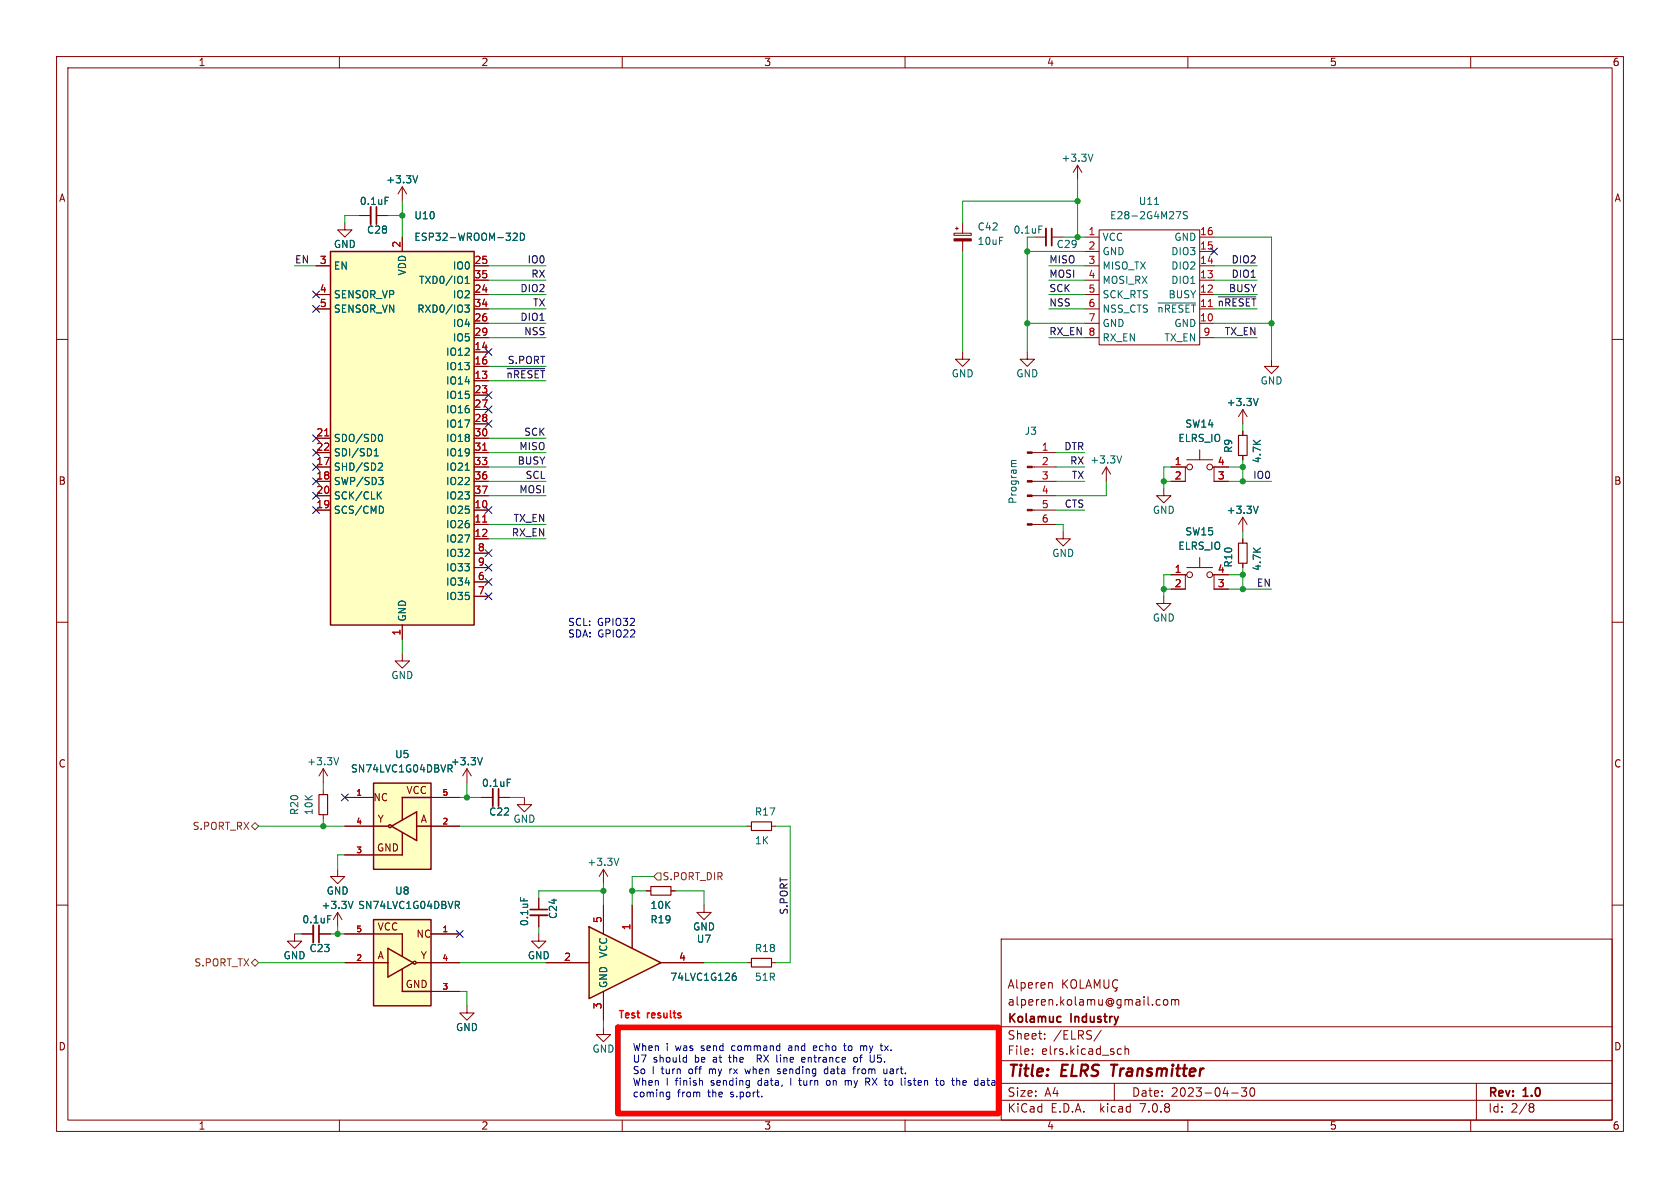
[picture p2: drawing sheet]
<svg xmlns="http://www.w3.org/2000/svg" width="297mm" height="210mm" viewBox="0 0 297 210" stroke-linecap="round" stroke-linejoin="round" font-family="sans-serif">
<g fill="none" stroke="#840000" stroke-width=".18">
<path d="M10 10h277v190h-277zM12 12h273v186h-273zM60 10v2M110 10v2M160 10v2M210 10v2M260 10v2M170.2 39.4v1.8M190.5 29.2l-.8 1.3M190.5 29.2v2.6M190.5 29.2l.8 1.3M10 60h2"/>
<path d="M55.9 52.1h2.5M55.9 47h2.5M55.9 54.6h2.5M71.1 41.9v2.6M83.8 52.1h2.6M83.8 47h2.6M83.8 57.2h2.6M83.8 59.7h2.6M83.8 54.6h2.6M83.8 49.5h2.6M168.7 41.2h3v.4h-3zM168.9 40.4h.5"/>
<path d="M169.2 40.1v.5M170.2 42.6v1.9M182.9 41.9h2M185.9 41.9h2.1M285 60h2M55.9 77.5h2.5M83.8 67.3h2.6M83.8 62.2h2.6M83.8 64.8h2.6M83.8 77.5h2.6M83.8 69.9h2.6M83.8 72.4h2.6"/>
<path d="M83.8 74.9h2.6M170.2 62.2v1.3h-1.3l1.3 1.3 1.2-1.3h-1.2M181.6 62.2v1.3h-1.3l1.3 1.3 1.3-1.3h-1.3M219.7 72.4v2.5M219.7 76.2v.8M219.7 72.4l-.8 1.3M219.7 72.4l.8 1.3M224.8 63.5v1.3h-1.3l1.3 1.2 1.3-1.2h-1.3M55.9 90.2h2.5M55.9 82.6h2.5M55.9 85.1h2.5M55.9 87.6h2.5"/>
<path d="M55.9 80h2.5M83.8 90.2h2.6M83.8 92.7h2.6M83.8 95.3h2.6M83.8 82.6h2.6M83.8 85.1h2.6M83.8 87.6h2.6M83.8 80h2.6M83.8 97.8h2.6M182.5 90.2h4.2M182.5 92.7h4.2M182.5 82.6h4.2"/>
<path d="M182.5 85.1h4.2M182.5 87.6h4.2M182.5 80h4.2M188 94v1.3h-1.3l1.3 1.2 1.2-1.2h-1.2M195.6 82.6l-.8 1.2M195.6 82.6v2.5M195.6 82.6l.7 1.2M205.7 86.4v1.2h-1.2l1.2 1.3 1.3-1.3h-1.3M212.1 98.6v1.7M219.7 80.5v.8M219.7 91.4v2.6M219.7 95.3v.7"/>
<path d="M219.7 99.6v.7M219.7 91.4l-.8 1.3M219.7 91.4l.8 1.3M10 110h2M71.1 115.6v1.2h1.3l-1.3 1.3-1.3-1.3h1.3M71.1 110.5v2.5M83.8 102.9h2.6M83.8 105.4h2.6M83.8 100.3h2.6M205.7 105.4v1.3h-1.2l1.2 1.3 1.3-1.3h-1.3M207 101.6h2.5M209.8 101.6h-.3v2.5h-2.5"/>
<path d="M209.8 100.3h4.6M214.4 101.6h.2v2.5h2.6M214.6 101.6h2.6M285 110h2M57.1 135.9l-.7 1.3M57.1 135.9v2.5M57.1 139.7v.8M57.1 135.9l.8 1.3M82.5 135.9l-.7 1.3M82.5 135.9v2.5M82.5 135.9l.8 1.3M10 160h2"/>
<path d="M57.1 144v.8M59.7 153.7v1.2h1.3l-1.3 1.3-1.3-1.3h1.3M61 141h5M61 146.1h5M61 151.1h5M76.2 141h5.1M76.2 146.1h5.1M85.1 141h2M88.1 141h2.1M92.7 141v1.2h1.3l-1.3 1.3-1.3-1.3h1.3M95.2 158.8v2M106.7 153.7l-.8 1.2"/>
<path d="M106.7 153.7v2.5M106.7 153.7l.7 1.2M114.3 157.5h.8M118.6 157.5h.8M132.1 146.1h.7M136.4 146.1h.8M285 160h2M59.7 161.3l-.8 1.3M59.7 161.3v2.5M59.7 161.3l.8 1.3M61 165.1h5M61 170.2h5"/>
<path d="M76.2 165.1h5.1M76.2 170.2h5.1M76.2 175.3h5.1M82.5 177.8v1.3h1.3l-1.3 1.2-1.2-1.2h1.2M95.2 165.1v1.3h1.3l-1.3 1.2-1.2-1.2h1.2M95.2 161.8v2M124.5 160v1.3h1.2l-1.2 1.3-1.3-1.3h1.3M132.1 170.2h.7M136.4 170.2h.8M177 166h108v32h-108zM185.6 173.7l.4 .1v.1v.8M187.9 173.2v1.5"/>
<path d="M188.1 173.8l.6 .9M188.7 173.2l-.8 .9M189.4 173.4a.5 .5 0 0 1 .6-.2 .5 .5 0 0 1 .3 .5v.5a.5 .5 0 0 1-.5 .5 .5 .5 0 0 1-.5-.5zM191 173.2v1.5h.7M192 174.7l.5-1.5 .5 1.5M192.1 174.3h.7M193.5 174.7v-1.5l.5 1.1 .5-1.1v1.5M195.2 173.2v1.2l.3 .3 .4-.1 .1-.2v-1.2M197.2 174.8l.3 .2-.1 .1-.4 .1M197.6 173.3a.6 .6 0 0 0-.7 0 .6 .6 0 0 0-.2 .8 .56 .56 0 0 0 .3 .5 .56 .56 0 0 0 .6 0M204.5 177.6l.2 .1 .4-.1M205.1 176.8l-.4-.1-.2 .1"/>
<path d="M205.7 176.8l.3-.1 .4 .1 .1 .6-.2 .2-.3 .1-.3-.1zM207.1 176.8l.4-.1 .2 .2M207.1 176.7v1M207.7 176.9l.3-.2 .3 .1 .1 .9M207.7 176.9v.8M60 198v2M106.7 181.6v1.3h1.2l-1.2 1.3-1.3-1.3h1.3M110 198v2M160 198v2M177 194.5h108M177 191.5h108M177 187.5h108"/>
<path d="M177 181.5h108M182.5 186.3v.1M182.5 185.5v.1M184.7 183.6v.1M184.7 182.8v.1M194.7 182.1l-1.3 2M197 191.5v3M197.8 185.4l.4 .1M198.2 186.3l-.4 .1M198.9 185.5l.2-.1 .4 .1v.9M198.9 184.9v1.5M210 198v2"/>
<path d="M217.7 193.2h1.2M219.5 192.3h.9l-.5 .6 .4 .1v.7l-.2 .1h-.4l-.2-.1M221.2 192.4l.1-.1a.81 .81 0 0 1 .6 .6 .81 .81 0 0 1-.3 .8l-.1 .1a.81 .81 0 0 1-.6-.6 .81 .81 0 0 1 .3-.8zM260 198v2M261 191.5v6.5M270.6 195.1h.3l.3 .3-.3 .3M270.6 195.7h.3M270.9 195.7l.2 .2 .1 .4-.3 .3h-.3"/>
<circle cx="210.3" cy="101.6" r=".51"/>
<circle cx="213.9" cy="101.6" r=".51"/>
</g>
<path d="M196.4 188.2h1.2M197 188.2l-.3 2" fill="none" stroke="#840000" stroke-width=".4"/>
<path d="M185.9 40.4v3M88.1 139.4v3.1M93.7 160.8h3.1M187.4 179.7l.2 .1M187.6 180.6l-.2 .1" fill="none" stroke="#840000" stroke-width=".3"/>
<path d="M109.2 181.6h67.3v15.3h-67.3z" fill="#fff" stroke="#fff" stroke-width=".18"/>
<g fill="#ffffc2" stroke="#ffffc2" stroke-width=".18">
<path d="M66 138.4h10.2v15.3h-10.2z"/>
<path d="M58.4 44.5h25.4v66h-25.4z"/>
<path d="M66 162.6h10.2v15.2h-10.2z"/>
</g>
<g fill="none" stroke="#840000" stroke-width=".25">
<path d="M58.4 44.5h25.4v66h-25.4zM66 138.4h10.2v15.3h-10.2zM66 146.1h2.6M69.2 146.1l4.5-2.6v5.1zM71.1 147.2v3.9h-5.1M73.7 146.1h2.5M76.2 141h-5.1v3.9M66 162.6h10.2v15.2h-10.2zM66 165.1h5.1v3.9M66 170.2h2.6M68.6 167.6l4.4 2.6-4.4 2.5zM71.1 171.3v4h5.1"/>
<path d="M73.7 170.2h2.5"/>
<circle cx="68.9" cy="146" r=".25"/>
<circle cx="73.3" cy="170.2" r=".25"/>
</g>
<g fill="none" stroke="#006464" stroke-width=".18">
<path d="M183.7 39.9h.6M193.2 27.2l-.4 1.3M82.2 53.9h.8l-.5 .5 .4 .1v.6l-.2 .1-.5-.1M82.2 50.1h.8M82.2 49.2l.4-.4v1.3M90.7 41.3l.5-.1 .3 .4-.8 .9h.8M92 41.2a.64 .64 0 0 1 .7 .7 .64 .64 0 0 1-.7 .6zM66.2 79.7l.3-.4v1.3M67.2 76.8a.68 .68 0 0 1 .4 .6 .68 .68 0 0 1-.4 .6M222.4 70.4l-.4 1.3M66.2 80.6h.7M66.9 87.5l.5 .7"/>
<path d="M67 84.4h.7l-.4 .5 .4 .1v.4l-.2 .3h-.4M67.1 81.9h.4l.1 .3-.8 .9h.8M67.4 86.9l-.7 .8M67.6 89.5l.2 .5-.2 .7M82.2 83.1h.8M179.6 81.4l-.7 .1-.1 .3 .2 .1M198.3 80.6l-.4 1.3M222.4 89.5l-.4 1.2M59.9 133.9l-.5 1.3M79.5 135.9l.4 .6M85.3 133.9l-.5 1.3M89.7 137.7h.6"/>
<path d="M62.4 159.3l-.4 1.3M80.5 159.3h.5l.2 .3-.1 .3-.6 .1M80.8 160l.4 .6M92 158.6v.6M109.4 151.7l-.4 1.3"/>
</g>
<path d="M218.9 77h1.6v3.5h-1.6zM218.9 96h1.6v3.6h-1.6zM56.4 140.5h1.5v3.5h-1.5zM115.1 156.7h3.5v1.5h-3.5zM132.8 145.3h3.6v1.5h-3.6zM132.8 169.4h3.6v1.5h-3.6z" fill="none" stroke="#840000" stroke-width=".2"/>
<path d="M57.4 77.1h.7M85.3 79.6h.8M85.3 92.3h.8" fill="none" stroke="#a90000" stroke-width=".18"/>
<g fill="#840000" stroke="#840000" stroke-width=".18">
<path d="M181.6 92.6h.9v.2h-.9z"/>
<path d="M181.6 90h.9v.3h-.9z"/>
<path d="M181.6 87.5h.9v.3h-.9z"/>
<path d="M181.6 85h.9v.2h-.9z"/>
<path d="M181.6 82.4h.9v.3h-.9z"/>
<path d="M181.6 79.9h.9v.2h-.9z"/>
<path d="M168.7 42.2h3v.4h-3z"/>
</g>
<path d="M184.9 40.4v3M87.1 139.4v3.1M93.7 161.8h3.1" fill="none" stroke="#840000" stroke-width=".33"/>
<path d="M104.1 163.8l12.7 6.4-12.7 6.3z" fill="#ffffc2"/>
<path d="M104.1 163.8l12.7 6.4-12.7 6.3z" fill="none" stroke="#840000" stroke-width=".25"/>
<g fill="none" stroke="#840000" stroke-width=".18">
<path d="M61 39.4v1.2h1.2l-1.2 1.3-1.3-1.3h1.3M63.5 38.1h2M66.5 38.1h2.1M71.1 33l-.7 1.3M71.1 33v2.6M71.1 33l.8 1.3M55.9 52.1h2.5M55.9 47h2.5M55.9 54.6h2.5M71.1 41.9v2.6M83.8 57.2h2.6M83.8 52.1h2.6"/>
<path d="M83.8 49.5h2.6M83.8 47h2.6M83.8 54.6h2.6M83.8 59.7h2.6M191.8 41.9h2.5M191.8 57.2h2.5M191.8 52.1h2.5M191.8 49.5h2.5M191.8 47h2.5M191.8 44.5h2.5M191.8 54.6h2.5M191.8 59.7h2.5"/>
<path d="M194.3 40.6h17.8v20.4h-17.8zM212.1 41.9h2.5M212.1 57.2h2.5M212.1 52.1h2.5M212.1 49.5h2.5M212.1 47h2.5M212.1 44.5h2.5M212.1 59.7h2.5M55.9 77.5h2.5M83.8 67.3h2.6M83.8 62.2h2.6M83.8 64.8h2.6"/>
<path d="M83.8 77.5h2.6M83.8 69.9h2.6M83.8 72.4h2.6M83.8 74.9h2.6M212.1 79.5v1.8M219.7 76.2v.8M55.9 82.6h2.5M55.9 85.1h2.5M55.9 90.2h2.5M55.9 87.6h2.5M55.9 80h2.5M83.8 82.6h2.6"/>
<path d="M83.8 85.1h2.6M83.8 90.2h2.6M83.8 92.7h2.6M83.8 95.3h2.6M83.8 87.6h2.6M83.8 80h2.6M83.8 97.8h2.6M207 82.6h2.5M209.8 82.6h-.3v2.5h-2.5M209.8 81.3h4.6M214.4 82.6h.2v2.5h2.6M214.6 82.6h2.6"/>
<path d="M219.7 80.5v.8M219.7 95.3v.7M219.7 99.6v.7M71.1 110.5v2.5M83.8 102.9h2.6M83.8 105.4h2.6M83.8 100.3h2.6M207 101.6h2.5M207 104.1h2.5M214.6 101.6h2.6M214.6 104.1h2.6M61 141h5"/>
<path d="M61 146.1h5M61 151.1h5M76.2 141h5.1M76.2 146.1h5.1M85.1 141h2M88.1 141h2.1M95.2 158.8v2M114.3 157.5h.8M118.6 157.5h.8M52.1 165.1v1.3h1.2l-1.2 1.2-1.3-1.2h1.3M53.3 165.1h2.1M56.4 165.1h2"/>
<path d="M61 170.2h5M61 165.1h5M76.2 170.2h5.1M76.2 165.1h5.1M76.2 175.3h5.1M95.2 161.8v2M96.5 170.2h7.6M106.7 160v5.1M106.7 175.3v5M111.8 160v7.6M116.8 170.2h7.7"/>
<circle cx="210.3" cy="82.6" r=".51"/>
<circle cx="213.9" cy="82.6" r=".51"/>
</g>
<g fill="none" stroke="#006464" stroke-width=".18">
<path d="M68.1 34.9h.6M73.8 31.1l-.4 1.2M204.1 36.1h.7M207.9 37.4h.9l-.6 1.3M209.9 37.5l-.5-.1-.2 .3 .1 .3 .6 .2v.4l-.2 .1-.5-.1M82.2 53.9h.8l-.5 .5 .4 .1v.6l-.2 .1-.5-.1M82.2 50.1h.8M82.2 49.2l.4-.4v1.3M90.7 41.3l.5-.1 .3 .4-.8 .9h.8M92 41.2a.64 .64 0 0 1 .7 .7 .64 .64 0 0 1-.7 .6zM204.7 53.6h6.7M66.2 79.7l.3-.4v1.3"/>
<path d="M67.2 76.8a.68 .68 0 0 1 .4 .6 .68 .68 0 0 1-.4 .6M222.4 70.4l-.4 1.3M66.2 80.6h.7M66.9 87.5l.5 .7M67 84.4h.7l-.4 .5 .4 .1v.4l-.2 .3h-.4M67.1 81.9h.4l.1 .3-.8 .9h.8M67.4 86.9l-.7 .8M67.6 89.5l.2 .5-.2 .7M82.2 83.1h.8M222.4 89.5l-.4 1.2M79.5 135.9l.4 .6M85.3 133.9l-.5 1.3"/>
<path d="M89.7 137.7h.6M62.4 159.3l-.4 1.3M80.5 159.3h.5l.2 .3-.1 .3-.6 .1M80.8 160l.4 .6M92 158.6v.6M57.9 161.9h.6M129.6 172.6l.3-.1 .3 .3-.1 .4h-.5M130.1 172l-.5 .2"/>
</g>
<path d="M65.5 36.6v3M55.4 163.6v3" fill="none" stroke="#840000" stroke-width=".33"/>
<path d="M66.5 36.6v3M56.4 163.6v3" fill="none" stroke="#840000" stroke-width=".3"/>
<path d="M44.4 146.1l.7-.7 .6 .7-.6 .6zM116.2 154.3h.6v1.3h-.6l-.6-.7zM44.4 170.2l.7-.7 .6 .7-.6 .6z" fill="none" stroke="#725600" stroke-width=".18"/>
<path d="M215.4 52.5h6.6M89.7 65.2h6.6" fill="none" stroke="#0f0f0f" stroke-width=".18"/>
<g fill="none" stroke="#0000c2" stroke-width=".18">
<path d="M117.9 193.8h.5M117.9 193.1h.5M118.4 193v1.1l-.1 .2h-.3M121 186.9l.4 .1M121.4 186.5v1.3M121.4 187.7l-.4 .1M124.1 191.1l.1 .8M129 189v.8M129.3 189l-.3 .2M131.7 189l.2 .8 .3-.6M133.9 186.5v1.3M133.9 187.2h.5"/>
<path d="M134.2 187.2l.4 .6M137.9 189h-.3l-.2 .2 .6 .4M138 189.6l-.2 .2-.4-.1M139.6 184.9h-.2M139.6 185.2l-.2 .2 .2 .3M139.8 190.6v1.3M141.2 191h.5M141.4 190.6v1.1l.3 .2M141.7 187.3l.6-.1v-.2l-.4-.1-.2 .2 .1 .6h.5M144.2 184.9h-.2l-.2 .2 .1 .6h.3M144.4 185.2l-.6 .1M146.3 189h-.3l-.3 .2 .1 .5h.5"/>
<path d="M146.3 188.5v1.3M146.6 191.1l-.3-.1-.2 .2 .1 .6h.4M149.1 184.9h.5M149.3 184.4v1.1l.3 .2M149.6 191l.4 .2M150 191.2v.7M150.1 191l-.1 .2M150.7 189h.5M151 187l.2-.1 .3 .1 .1 .5-.1 .2-.3 .1-.2-.2zM151.2 188.5l-.2 .1M151.7 189v.8M151.8 189l-.1 .2"/>
<path d="M152.3 184.9l.4 .2M152.7 185.1v.6M152.9 184.9l-.2 .2M153.3 191.2l.5 .7M153.5 190.6l.3 .2-.1 .3-.2 .1M154.6 186.5v1l-.2 .2M156.4 184.9l.6 .8M156.8 189.7l-.2 .1-.3-.1M156.8 189v.8M157 184.9l-.6 .8M157.4 189.4v.3M160.5 191.8l.4 .1"/>
<path d="M160.7 191l-.2 .2 .2 .2M165.4 191h.5M165.7 191.9h.2M166.3 191.1l.2-.1 .3 .1 .1 .5-.1 .2-.3 .1-.2-.2zM169.6 191.1l.1 .8M173.6 191l.4 .1v.8M174 191.8l-.4 .1M174 191.3l-.4 .1"/>
</g>
<path d="M109.2 181.6h67.3v15.3h-67.3z" fill="none" stroke="#f00" stroke-width="1"/>
<g fill="none" stroke="#009600" stroke-width=".18">
<path d="M63.5 38.1h-2.5v1.3M68.6 38.1h2.5M71.1 35.6v6.3M190.5 35.6h-20.3v3.8M190.5 31.8v10.1M52.1 47h3.8M86.4 57.2h10.1M86.4 54.6h10.1M86.4 49.5h10.1M86.4 47h10.1M86.4 52.1h10.1M86.4 59.7h10.1"/>
<path d="M170.2 44.5v17.7M181.6 57.2h10.2M181.6 41.9v20.3M181.6 44.5h10.2M185.4 54.6h6.4M185.4 49.5h6.4M185.4 47h6.4M185.4 52.1h6.4M185.4 59.7h6.4M188 41.9h3.8M214.6 57.2h10.2M214.6 54.6h7.6"/>
<path d="M214.6 49.5h7.6M214.6 47h7.6M214.6 52.1h7.6M214.6 41.9h10.2v21.6M214.6 59.7h7.6M86.4 77.5h10.1M86.4 67.3h10.1M86.4 64.8h10.1M219.7 74.9v1.3M86.4 85.1h10.1M86.4 80h10.1M86.4 92.7h10.1"/>
<path d="M86.4 82.6h10.1M86.4 95.3h10.1M86.4 87.6h10.1M186.7 85.1h5.1M186.7 80h5.1M186.7 92.7h1.3v1.3M186.7 90.2h5.1M186.7 82.6h5.1M195.6 85.1v2.5h-8.9M205.7 85.1h1.3M207 82.6h-1.3v3.8M217.2 85.1h7.6"/>
<path d="M217.2 82.6h2.5M219.7 81.3v3.8M219.7 94v1.3M71.1 113v2.6M205.7 104.1h1.3M207 101.6h-1.3v3.8M217.2 104.1h7.6M217.2 101.6h2.5M219.7 100.3v3.8M57.1 138.4v1.3M82.5 138.4v2.6M45.7 146.1h15.3"/>
<path d="M57.1 144.8v1.3M61 151.1h-1.3v2.6M81.3 141h3.8M81.3 146.1h50.8M90.2 141h2.5M106.7 157.5h-11.5v1.3M106.7 156.2v3.8M111.8 157.5h2.5M115.6 154.9h-3.8v5.1M119.4 157.5h5.1v2.5M137.2 146.1h2.5v24.1h-2.5M45.7 170.2h15.3"/>
<path d="M52.1 165.1h1.2M58.4 165.1h2.6M59.7 163.8v1.3M81.3 175.3h1.2v2.5M81.3 170.2h15.2M95.2 163.8v1.3M124.5 170.2h7.6M106.7 180.3v1.3"/>
</g>
<g fill="none" stroke="#000084" stroke-width=".18">
<path d="M55.3 54l1.2 1.2M55.3 51.5l1.2 1.2M56.5 54l-1.2 1.2M56.5 51.5l-1.2 1.2M214 43.8l1.2 1.3M215.2 43.8l-1.2 1.3M55.3 76.9l1.2 1.2M55.3 79.4l1.2 1.2M56.5 76.9l-1.2 1.2M56.5 79.4l-1.2 1.2M85.8 69.2l1.2 1.3M85.8 61.6l1.2 1.2"/>
<path d="M85.8 74.3l1.2 1.2M85.8 71.8l1.2 1.2M87 69.2l-1.2 1.3M87 61.6l-1.2 1.2M87 74.3l-1.2 1.2M87 71.8l-1.2 1.2M55.3 87l1.2 1.2M55.3 84.5l1.2 1.2M55.3 89.6l1.2 1.2M55.3 81.9l1.2 1.3M56.5 87l-1.2 1.2M56.5 84.5l-1.2 1.2"/>
<path d="M56.5 89.6l-1.2 1.2M56.5 81.9l-1.2 1.3M85.8 99.7l1.2 1.2M85.8 97.2l1.2 1.2M85.8 89.6l1.2 1.2M87 99.7l-1.2 1.2M87 97.2l-1.2 1.2M87 89.6l-1.2 1.2M85.8 104.8l1.2 1.2M85.8 102.3l1.2 1.2M87 104.8l-1.2 1.2M87 102.3l-1.2 1.2"/>
<path d="M60.4 140.4l1.2 1.2M61.6 140.4l-1.2 1.2M80.7 164.5l1.2 1.2M81.9 164.5l-1.2 1.2"/>
</g>
<path d="M57.4 77.1h.7M85.3 79.6h.8M85.3 92.3h.8" fill="none" stroke="#a90000" stroke-width=".18"/>
<g fill="#009600" stroke="#009600" stroke-width=".18">
<circle cx="82.5" cy="141" r=".46"/>
<circle cx="59.7" cy="165.1" r=".46"/>
<circle cx="57.1" cy="146.1" r=".46"/>
<circle cx="181.6" cy="44.5" r=".46"/>
<circle cx="181.6" cy="57.2" r=".46"/>
<circle cx="190.5" cy="35.6" r=".46"/>
<circle cx="190.5" cy="41.9" r=".46"/>
<circle cx="219.7" cy="85.1" r=".46"/>
<circle cx="219.7" cy="104.1" r=".46"/>
<circle cx="219.7" cy="101.6" r=".46"/>
<circle cx="224.8" cy="57.2" r=".46"/>
<circle cx="205.7" cy="104.1" r=".46"/>
<circle cx="219.7" cy="82.6" r=".46"/>
<circle cx="205.7" cy="85.1" r=".46"/>
<circle cx="106.7" cy="157.5" r=".46"/>
<circle cx="111.8" cy="157.5" r=".46"/>
<circle cx="71.1" cy="38.1" r=".46"/>
</g>
<g font-size="2.8" fill="#840000">
<text x="178" y="190.9">Title:</text>
<text x="187.7" y="190.9">ELRS</text>
<text x="197.3" y="190.9">Transmitter</text>
</g>
<g font-size="2.1" fill="#840000">
<text x="178" y="178">alperen.kolamu@gmail.com</text>
<text x="178" y="175">Alperen</text>
<text x="178" y="184">Sheet:</text>
<text x="178" y="181.2">Kolamuc</text>
<text x="186.2" y="184">/ELRS/</text>
<text x="189.4" y="181.2">Industry</text>
<text x="178" y="186.7">File:</text>
<text x="184.1" y="186.7">elrs.kicad_sch</text>
<text x="178" y="196.9">KiCad</text>
<text x="178" y="194.1">Size:</text>
<text x="184.7" y="194.1">A4</text>
<text x="185.7" y="196.9">E.D.A.</text>
<text x="194.6" y="196.9">kicad</text>
<text x="200" y="194.1">Date:</text>
<text x="201.8" y="196.9">7.0.8</text>
<text x="207" y="194.1">2023-04-30</text>
<text x="263" y="194.3">Rev:</text>
<text x="263" y="196.9">Id:</text>
<text x="267.1" y="196.9">2/8</text>
<text x="269.4" y="194.3">1.0</text>
</g>
<g font-size="1.8" fill="#840000">
<text x="35" y="11.9">1</text>
<text x="85" y="11.9">2</text>
<text x="135" y="11.9">3</text>
<text x="185" y="11.9">4</text>
<text x="235" y="11.9">5</text>
<text x="285" y="11.9">6</text>
<text x="10.3" y="35.9">A</text>
<text x="285.3" y="35.9">A</text>
<text x="10.3" y="85.9">B</text>
<text x="285.3" y="85.9">B</text>
<text x="10.3" y="135.9">C</text>
<text x="285.3" y="135.9">C</text>
<text x="65.9" y="141.8">NC</text>
<text x="71.7" y="140.6">VCC</text>
<text x="66.7" y="145.7">Y</text>
<text x="74.3" y="145.7">A</text>
<text x="66.5" y="150.7">GND</text>
<text x="66.7" y="164.7">VCC</text>
<text x="73.5" y="166">NC</text>
<text x="66.7" y="169.8">A</text>
<text x="74.3" y="169.8">Y</text>
<text x="71.6" y="174.9">GND</text>
<text x="10.3" y="185.9">D</text>
<text x="285.3" y="185.9">D</text>
<text x="35" y="199.9">1</text>
<text x="85" y="199.9">2</text>
<text x="135" y="199.9">3</text>
<text x="185" y="199.9">4</text>
<text x="235" y="199.9">5</text>
<text x="285" y="199.9">6</text>
</g>
<g font-size="1.8" fill="#006464">
<text x="187.6" y="28.8">+3.3V</text>
<text x="68.2" y="32.6">+3.3V</text>
<text x="63.5" y="36.4">0.1uF</text>
<text x="64.8" y="41.5">C28</text>
<text x="73.1" y="39">U10</text>
<text x="172.7" y="41">C42</text>
<text x="196.1" y="39">E28-2G4M27S</text>
<text x="201.2" y="36.4">U11</text>
<text x="58.9" y="44">GND</text>
<text x="58.9" y="47.9">EN</text>
<text x="73.1" y="42.8">ESP32-WROOM-32D</text>
<text x="80" y="47.9">IO0</text>
<text x="172.7" y="43.5">10uF</text>
<text x="186.7" y="44">C29</text>
<text x="194.8" y="42.8">VCC</text>
<text x="194.8" y="45.3">GND</text>
<text x="194.8" y="47.9">MISO_TX</text>
<text x="207" y="47.9">DIO2</text>
<text x="207" y="45.3">DIO3</text>
<text x="207.5" y="42.8">GND</text>
<text x="58.9" y="52.9">SENSOR_VP</text>
<text x="72" y="48.8" transform="rotate(-90 72 48.8)">VDD</text>
<text x="74" y="50.4">TXD0/IO1</text>
<text x="80" y="52.9">IO2</text>
<text x="194.8" y="50.4">MOSI_RX</text>
<text x="194.8" y="52.9">SCK_RTS</text>
<text x="206.5" y="52.9">BUSY</text>
<text x="207" y="50.4">DIO1</text>
<text x="58.9" y="55.5">SENSOR_VN</text>
<text x="73.7" y="55.5">RXD0/IO3</text>
<text x="80" y="58">IO4</text>
<text x="194.8" y="55.5">NSS_CTS</text>
<text x="194.8" y="58">GND</text>
<text x="207.5" y="58">GND</text>
<text x="78.8" y="63.1">IO12</text>
<text x="78.8" y="65.6">IO13</text>
<text x="80" y="60.6">IO5</text>
<text x="194.8" y="60.6">RX_EN</text>
<text x="205.8" y="60.6">TX_EN</text>
<text x="78.8" y="68.2">IO14</text>
<text x="78.8" y="70.7">IO15</text>
<text x="168.1" y="66.9">GND</text>
<text x="179.6" y="66.9">GND</text>
<text x="216.8" y="72">+3.3V</text>
<text x="222.8" y="68.2">GND</text>
<text x="78.8" y="73.3">IO16</text>
<text x="78.8" y="75.8">IO17</text>
<text x="181.1" y="77.1">J3</text>
<text x="209.4" y="75.8">SW14</text>
<text x="58.9" y="83.4">SHD/SD2</text>
<text x="58.9" y="78.3">SDO/SD0</text>
<text x="58.9" y="80.9">SDI/SD1</text>
<text x="78.8" y="78.3">IO18</text>
<text x="78.8" y="80.9">IO19</text>
<text x="78.8" y="83.4">IO21</text>
<text x="208.2" y="78.3">ELRS_IO</text>
<text x="218" y="80.2" transform="rotate(-90 218 80.2)">R9</text>
<text x="223.1" y="82" transform="rotate(-90 223.1 82)">4.7K</text>
<text x="58.9" y="86">SWP/SD3</text>
<text x="58.9" y="88.5">SCK/CLK</text>
<text x="78.8" y="86">IO22</text>
<text x="78.8" y="88.5">IO23</text>
<text x="179.9" y="89.2" transform="rotate(-90 179.9 89.2)">Program</text>
<text x="58.9" y="91">SCS/CMD</text>
<text x="78.8" y="91">IO25</text>
<text x="78.8" y="93.6">IO26</text>
<text x="203.7" y="91">GND</text>
<text x="209.4" y="94.8">SW15</text>
<text x="216.8" y="91">+3.3V</text>
<text x="78.8" y="96.1">IO27</text>
<text x="78.8" y="98.7">IO32</text>
<text x="78.8" y="101.2">IO33</text>
<text x="185.9" y="98.7">GND</text>
<text x="208.2" y="97.4">ELRS_IO</text>
<text x="218" y="100.4" transform="rotate(-90 218 100.4)">R10</text>
<text x="223.1" y="101" transform="rotate(-90 223.1 101)">4.7K</text>
<text x="78.8" y="103.7">IO34</text>
<text x="78.8" y="106.3">IO35</text>
<text x="72" y="110" transform="rotate(-90 72 110)">GND</text>
<text x="203.7" y="110.1">GND</text>
<text x="69.1" y="120.2">GND</text>
<text x="54.2" y="135.5">+3.3V</text>
<text x="61.9" y="136.8">SN74LVC1G04DBVR</text>
<text x="69.7" y="134.2">U5</text>
<text x="79.6" y="135.5">+3.3V</text>
<text x="85.1" y="139.3">0.1uF</text>
<text x="52.9" y="144.2" transform="rotate(-90 52.9 144.2)">R20</text>
<text x="55.5" y="144.2" transform="rotate(-90 55.5 144.2)">10K</text>
<text x="86.4" y="144.4">C22</text>
<text x="90.7" y="145.6">GND</text>
<text x="133.4" y="149.5">1K</text>
<text x="133.4" y="144.4">R17</text>
<text x="103.7" y="153.3">+3.3V</text>
<text x="56.7" y="160.9">+3.3V</text>
<text x="57.7" y="158.3">GND</text>
<text x="63.2" y="160.9">SN74LVC1G04DBVR</text>
<text x="69.8" y="158.3">U8</text>
<text x="114.9" y="160.9">10K</text>
<text x="53.3" y="163.4">0.1uF</text>
<text x="93.6" y="163.8" transform="rotate(-90 93.6 163.8)">0.1uF</text>
<text x="98.7" y="162.6" transform="rotate(-90 98.7 162.6)">C24</text>
<text x="114.9" y="163.4">R19</text>
<text x="122.4" y="164.7">GND</text>
<text x="123.1" y="166.9">U7</text>
<text x="50" y="169.8">GND</text>
<text x="54.6" y="168.5">C23</text>
<text x="93.2" y="169.8">GND</text>
<text x="107.5" y="169.4" transform="rotate(-90 107.5 169.4)">VCC</text>
<text x="118.4" y="173.6">74LVC1G126</text>
<text x="133.4" y="168.5">R18</text>
<text x="133.4" y="173.6">51R</text>
<text x="107.5" y="174.8" transform="rotate(-90 107.5 174.8)">GND</text>
<text x="80.5" y="182.5">GND</text>
<text x="104.6" y="186.3">GND</text>
</g>
<text font-size="1.8" fill="#009600" x="179.1" y="41.5">0.1uF</text>
<g font-size="1.8" fill="#a90000">
<text x="192.3" y="41.7">1</text>
<text x="212" y="41.7">16</text>
<text x="56.4" y="46.7">3</text>
<text x="70.9" y="43.9" transform="rotate(-90 70.9 43.9)">2</text>
<text x="83.8" y="46.7">25</text>
<text x="192.3" y="44.2">2</text>
<text x="192.3" y="46.7">3</text>
<text x="212" y="46.7">14</text>
<text x="212" y="44.2">15</text>
<text x="56.4" y="51.8">4</text>
<text x="83.8" y="51.8">24</text>
<text x="83.8" y="49.3">35</text>
<text x="192.3" y="49.3">4</text>
<text x="192.3" y="51.8">5</text>
<text x="212" y="51.8">12</text>
<text x="212" y="49.3">13</text>
<text x="56.4" y="54.4">5</text>
<text x="83.8" y="56.9">26</text>
<text x="83.8" y="59.4">29</text>
<text x="83.8" y="54.4">34</text>
<text x="192.3" y="54.4">6</text>
<text x="192.3" y="56.9">7</text>
<text x="204.5" y="55.5">~{nRESET}</text>
<text x="212" y="56.9">10</text>
<text x="212.7" y="59.4">9</text>
<text x="83.8" y="62">14</text>
<text x="83.8" y="64.5">16</text>
<text x="83.8" y="67.1">13</text>
<text x="83.8" y="69.6">23</text>
<text x="55.8" y="77.2">21</text>
<text x="83.8" y="72.1">27</text>
<text x="83.8" y="74.7">28</text>
<text x="83.8" y="77.2">30</text>
<text x="55.8" y="82.3">17</text>
<text x="55.8" y="79.8">22</text>
<text x="83.8" y="79.8">31</text>
<text x="83.8" y="82.3">33</text>
<text x="184.1" y="79.8">1</text>
<text x="184.1" y="82.3">2</text>
<text x="207.6" y="82.3">1</text>
<text x="215.2" y="82.3">4</text>
<text x="55.8" y="84.8">18</text>
<text x="55.8" y="89.9">19</text>
<text x="55.8" y="87.4">20</text>
<text x="83.8" y="89.9">10</text>
<text x="83.8" y="84.8">36</text>
<text x="83.8" y="87.4">37</text>
<text x="184.1" y="84.8">3</text>
<text x="184.1" y="87.4">4</text>
<text x="184.1" y="89.9">5</text>
<text x="207.6" y="84.8">2</text>
<text x="215.2" y="84.8">3</text>
<text x="83.8" y="92.5">11</text>
<text x="83.8" y="95">12</text>
<text x="184.1" y="92.5">6</text>
<text x="84.4" y="97.5">8</text>
<text x="84.4" y="100.1">9</text>
<text x="207.6" y="101.3">1</text>
<text x="215.2" y="101.3">4</text>
<text x="84.4" y="102.6">6</text>
<text x="84.4" y="105.2">7</text>
<text x="207.6" y="103.9">2</text>
<text x="215.2" y="103.9">3</text>
<text x="70.9" y="112.5" transform="rotate(-90 70.9 112.5)">1</text>
<text x="106.4" y="163.3" transform="rotate(-90 106.4 163.3)">5</text>
<text x="111.5" y="164.5" transform="rotate(-90 111.5 164.5)">1</text>
<text x="99.6" y="169.9">2</text>
<text x="119.9" y="169.9">4</text>
<text x="106.4" y="178.5" transform="rotate(-90 106.4 178.5)">3</text>
</g>
<g font-size="1.8" fill="#0f0f0f">
<text x="52.1" y="46.6">EN</text>
<text x="93.2" y="46.6">IO0</text>
<text x="185.4" y="46.6">MISO</text>
<text x="217.6" y="46.6">DIO2</text>
<text x="91.9" y="51.7">DIO2</text>
<text x="93.8" y="49.2">RX</text>
<text x="185.4" y="49.2">MOSI</text>
<text x="185.4" y="51.7">SCK</text>
<text x="217.1" y="51.7">BUSY</text>
<text x="217.6" y="49.2">DIO1</text>
<text x="91.9" y="56.8">DIO1</text>
<text x="92.6" y="59.3">NSS</text>
<text x="94.1" y="54.3">TX</text>
<text x="185.4" y="59.3">RX_EN 8</text>
<text x="185.4" y="54.3">NSS</text>
<text x="212" y="54.4">11 ~{nRESET}</text>
<text x="216.4" y="59.3">TX_EN</text>
<text x="89.7" y="64.4">S.PORT</text>
<text x="89.4" y="67">~{nRESET}</text>
<text x="92.6" y="77.1">SCK</text>
<text x="91.4" y="82.2">BUSY</text>
<text x="91.7" y="79.7">MISO</text>
<text x="188.1" y="79.7">DTR</text>
<text x="189.1" y="82.2">RX +3.3V</text>
<text x="91.7" y="87.3">MOSI</text>
<text x="92.8" y="84.7">SCL</text>
<text x="188.1" y="89.8">CTS</text>
<text x="189.4" y="84.7">TX</text>
<text x="221.4" y="84.7">IO0</text>
<text x="90.4" y="94.9">RX_EN</text>
<text x="90.7" y="92.4">TX_EN</text>
<text x="222.1" y="103.8">EN</text>
<text x="139.4" y="161.8" transform="rotate(-90 139.4 161.8)">S.PORT</text>
</g>
<g font-size="1.8" fill="#0000c2">
<text x="100.3" y="110.7">SCL:</text>
<text x="100.3" y="112.8">SDA: GPIO22</text>
<text x="105.6" y="110.7">GPIO32</text>
<text x="111.8" y="185.9">When</text>
<text x="117.8" y="185.9">i</text>
<text x="119.5" y="185.9">was</text>
<text x="124.2" y="185.9">send</text>
<text x="129.8" y="185.9">command</text>
<text x="140.1" y="185.9">and</text>
<text x="144.7" y="185.9">echo</text>
<text x="150.3" y="185.9">to</text>
<text x="153.4" y="185.9">my</text>
<text x="157.2" y="185.9">tx.</text>
<text x="111.8" y="187.9">U7</text>
<text x="111.8" y="190">So</text>
<text x="115.3" y="190">I</text>
<text x="115.5" y="187.9">should</text>
<text x="117.1" y="190">turn</text>
<text x="122" y="190">off</text>
<text x="122.9" y="187.9">be</text>
<text x="125.8" y="190">my</text>
<text x="126.3" y="187.9">at</text>
<text x="129.4" y="187.9">the</text>
<text x="129.6" y="190">rx</text>
<text x="132.6" y="190">when</text>
<text x="134.7" y="187.9">RX line</text>
<text x="138.5" y="190">sending</text>
<text x="143" y="187.9">entrance</text>
<text x="147" y="190">data</text>
<text x="152.4" y="190">from</text>
<text x="152.4" y="187.9">of</text>
<text x="155.5" y="187.9">U5.</text>
<text x="157.9" y="190">uart.</text>
<text x="111.8" y="192">When</text>
<text x="111.8" y="194.1">coming</text>
<text x="117.8" y="192">I</text>
<text x="119.5" y="192">finish</text>
<text x="119.8" y="194.1">from</text>
<text x="125.3" y="194.1">the</text>
<text x="126" y="192">sending</text>
<text x="129.4" y="194.1">s.port.</text>
<text x="134.5" y="192">data,</text>
<text x="142.2" y="192">turn</text>
<text x="147.2" y="192">on</text>
<text x="150.6" y="192">my</text>
<text x="154.5" y="192">RX to</text>
<text x="161.2" y="192">listen</text>
<text x="167.6" y="192">to</text>
<text x="170.6" y="192">the</text>
<text x="174.8" y="192">data</text>
</g>
<g font-size="1.8" fill="#725600">
<text x="34" y="146.9">S.PORT_RX</text>
<text x="117" y="155.8">S.PORT_DIR</text>
<text x="34.3" y="171">S.PORT_TX</text>
</g>
<g font-size="1.8" fill="#f00">
<text x="109.2" y="180.1">Test</text>
<text x="114.5" y="180.1">results</text>
</g>
<g font-size="1.4" fill="#a90000">
<text x="62.9" y="140.7">1</text>
<text x="78.1" y="140.7">5</text>
<text x="62.9" y="145.8">4</text>
<text x="78.1" y="145.8">2</text>
<text x="62.9" y="150.9">3</text>
<text x="62.9" y="164.8">5</text>
<text x="78.1" y="164.8">1</text>
<text x="62.9" y="169.9">2</text>
<text x="78.1" y="169.9">4</text>
<text x="78.1" y="175">3</text>
</g>
</svg>
